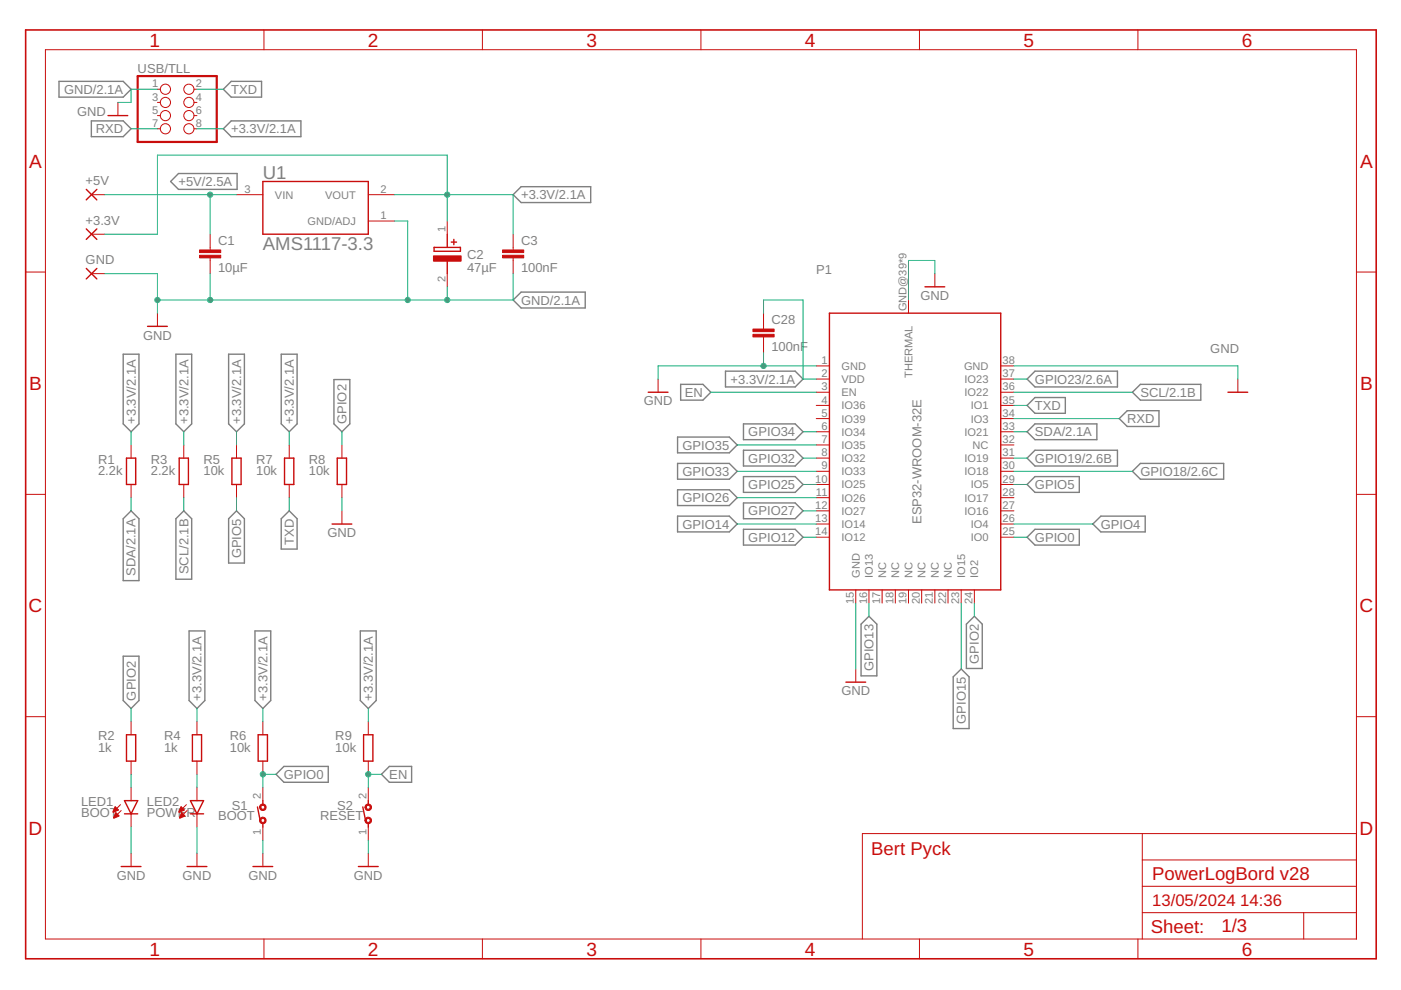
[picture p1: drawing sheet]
<svg xmlns="http://www.w3.org/2000/svg" width="297mm" height="210mm" viewBox="0 0 297 210" stroke-linecap="round" stroke-linejoin="round" font-family="sans-serif">
<g fill="none" stroke="#808080" stroke-width=".3">
<path d="M12.5 17.3h13.6l1.7 1.6-1.7 1.7h-13.6zM47.3 18.9l1.7-1.6h6.5v3.3h-6.5zM19.4 25.6h6.7l1.7 1.7-1.7 1.7h-6.7zM37.8 36.8h12.5v3.4h-12.5l-1.6-1.7zM47.3 27.3l1.7-1.7h14.8v3.4h-14.8zM108.8 41.3l1.7-1.7h14.7v3.3h-14.7zM26.1 75.1h3.4v14.8l-1.7 1.6-1.7-1.6zM37.3 75.1h3.3v14.8l-1.6 1.6-1.7-1.6zM48.5 75.1h3.3v14.8l-1.7 1.6-1.6-1.6zM59.6 75.1h3.4v14.8l-1.7 1.6-1.7-1.6zM108.8 63.6l1.7-1.7h13.6v3.4h-13.6zM153.8 78.7h14.8l1.7 1.7-1.7 1.6h-14.8z"/>
<path d="M70.8 80.5h3.4v9.4l-1.7 1.6-1.7-1.6zM143.7 92.7h10.9l1.7 1.6-1.7 1.7h-10.9zM143.7 98.3h10.9l1.7 1.6-1.7 1.7h-10.9zM144.3 81.5h4.7l1.7 1.7-1.7 1.6h-4.7zM157.6 89.9h11l1.7 1.6-1.7 1.7h-11zM157.6 95.5h11l1.7 1.6-1.7 1.7h-11zM217.8 86l1.6-1.7h6.5v3.3h-6.5zM217.8 80.4l1.6-1.7h17.5v3.3h-17.5zM217.8 91.5l1.6-1.6h13.2v3.3h-13.2zM217.8 97.1l1.6-1.6h17.5v3.3h-17.5zM237.3 88.8l1.7-1.7h6.7v3.3h-6.7zM240.1 83.2l1.7-1.7h12.8v3.3h-12.8z"/>
<path d="M240.1 99.9l1.7-1.6h17.6v3.3h-17.6zM27.8 108.3l1.7 1.7v13.1h-3.4v-13.1zM39 108.3l1.6 1.7v12.8h-3.3v-12.8zM50.1 108.3l1.7 1.7v9.4h-3.3v-9.4zM59.6 110l1.7-1.7 1.7 1.7v6.4h-3.4zM143.7 103.8h10.9l1.7 1.7-1.7 1.7h-10.9zM143.7 109.4h10.9l1.7 1.7-1.7 1.7h-10.9zM157.6 112.2h11l1.7 1.7-1.7 1.7h-11zM157.6 101h11l1.7 1.7-1.7 1.7h-11zM157.6 106.6h11l1.7 1.7-1.7 1.7h-11zM217.8 113.9l1.6-1.7h9.4v3.4h-9.4zM217.8 102.7l1.6-1.7h9.4v3.4h-9.4z"/>
<path d="M231.7 111.1l1.7-1.7h9.4v3.4h-9.4zM26.1 139.1h3.4v9.4l-1.7 1.7-1.7-1.7zM40.1 133.8h3.3v14.7l-1.6 1.7-1.7-1.7zM54.1 133.8h3.3v14.7l-1.7 1.7-1.6-1.7zM76.4 133.8h3.4v14.7l-1.7 1.7-1.7-1.7zM182.6 132.3l1.6-1.6 1.7 1.6v11h-3.3zM204.9 132.3l1.7-1.6 1.7 1.6v9.4h-3.4zM202.1 143.5l1.7-1.7 1.7 1.7v11h-3.4zM60.2 162.5h9.4v3.4h-9.4l-1.7-1.7zM82.5 162.5h4.8v3.4h-4.8l-1.6-1.7z"/>
</g>
<g fill="none" stroke="#c90d0c" stroke-width=".3">
<path d="M22.9 24.5h4.2M55.7 38.5h22.4v11.2h-22.4zM18.3 40.2l2.2 2.2M18.3 48.5l2.2 2.3M18.3 56.9l2.2 2.2M20.5 40.2l-2.2 2.2M20.5 48.5l-2.2 2.3M20.5 56.9l-2.2 2.2M92 52.5h5.6v.8h-5.6zM94.8 49.7v2.8M94.8 55.2v2.8M95.7 51.3h1.1"/>
<path d="M96.2 50.8v1.1M31.3 69.2h4.2M175.9 66.4h36.3v58.7h-36.3zM196.1 60.8h4.2M26.8 97.1h2v5.6h-2zM38 97.1h1.9v5.6h-1.9zM49.2 97.1h1.9v5.6h-1.9zM60.3 97.1h2v5.6h-2zM71.5 97.1h2v5.6h-2zM137.4 83.2h4.2M260.3 83.2h4.2M70.4 111.1h4.2"/>
<path d="M26.8 155.8h2v5.6h-2zM40.8 155.8h1.9v5.6h-1.9zM54.7 155.8h2v5.6h-2zM77.1 155.8h2v5.6h-2zM179.3 144.6h4.2M26.4 169.8h2.8l-1.4 2.8zM26.4 172.6h2.8M40.4 172.6h2.8M40.4 169.8h2.8l-1.4 2.8zM54.6 171.1l.6 3.1M55.7 169.8v.8M55.7 174.5v.8"/>
<path d="M76.9 171.1l.7 3.1M78.1 169.8v.8M78.1 174.5v.8M25.7 183.7h4.2M39.7 183.7h4.2M53.6 183.7h4.2M76 183.7h4.2"/>
</g>
<g fill="none" stroke="#c90d0c" stroke-width=".21">
<path d="M9.6 10.5h278v188.6h-278zM33.4 18.9h.6M41.1 18.9h.7M56 6.3v4.2M102.3 6.3v4.2M148.6 6.3v4.2M194.9 6.3v4.2M241.3 6.3v4.2M25 21.7v2.8M33.4 21.7h.6M33.4 24.5h.6M33.4 27.3h.6"/>
<path d="M41.1 21.7h.7M41.1 24.5h.7M41.1 27.3h.7M5.4 57.7h4.2M19.4 41.3h2.8M19.4 49.7h2.8M19.4 58h2.8M44.6 49.7v3.3M44.6 54.7v3.3M50.1 41.3h5.6M78.1 41.3h5.6M78.1 46.9h5.6"/>
<path d="M94.8 46.9v2.8M94.8 58v2.8M108.8 49.7v3.3M108.8 54.7v3.3M198.2 58v2.8M287.6 57.7h4.2M33.4 66.4v2.8M161.9 66.4v3.4M161.9 71.4v3.4M173.1 77.6h2.8M192.6 63.6v2.8M212.2 77.6h2.8"/>
<path d="M27.8 94.3v2.8M39 94.3v2.8M50.1 94.3v2.8M61.3 94.3v2.8M72.5 94.3v2.8M139.5 80.4v2.8M173.1 80.4h2.8M173.1 83.2h2.8M173.1 86h2.8M173.1 88.8h2.8M173.1 91.5h2.8M173.1 94.3h2.8"/>
<path d="M173.1 97.1h2.8M173.1 99.9h2.8M212.2 80.4h2.8M212.2 83.2h2.8M212.2 86h2.8M212.2 88.8h2.8M212.2 91.5h2.8M212.2 94.3h2.8M212.2 97.1h2.8M212.2 99.9h2.8M262.4 80.4v2.8M5.4 104.8h4.2"/>
<path d="M27.8 102.7v2.8M39 102.7v2.8M50.1 102.7v2.8M61.3 102.7v2.8M72.5 102.7v2.8M72.5 108.3v2.8M173.1 102.7h2.8M173.1 105.5h2.8M173.1 108.3h2.8M173.1 111.1h2.8M173.1 113.9h2.8M212.2 102.7h2.8"/>
<path d="M212.2 105.5h2.8M212.2 108.3h2.8M212.2 111.1h2.8M212.2 113.9h2.8M287.6 104.8h4.2M181.4 125.1v2.8M184.2 125.1v2.8M187 125.1v2.8M189.8 125.1v2.8M192.6 125.1v2.8M195.4 125.1v2.8M198.2 125.1v2.8"/>
<path d="M201 125.1v2.8M203.8 125.1v2.8M206.6 125.1v2.8M5.4 152h4.2M27.8 153v2.8M41.8 153v2.8M55.7 153v2.8M78.1 153v2.8M181.4 141.8v2.8M287.6 152h4.2M25.5 170.6l-1.5 1.5M25.7 171.9l-1.5 1.5"/>
<path d="M27.8 161.4v2.8M27.8 167v2.8M27.8 172.6v2.7M39.5 170.6l-1.5 1.5M39.7 171.9l-1.6 1.5M41.8 161.4v2.8M41.8 167v2.8M41.8 172.6v2.7M55.7 161.4v2.8M55.7 167v2.8M55.7 175.3v2.8M78.1 161.4v2.8"/>
<path d="M78.1 167v2.8M78.1 175.3v2.8M242.2 176.7v22.4M287.6 176.7h-104.8v22.4M27.8 180.9v2.8M41.8 180.9v2.8M55.7 180.9v2.8M56 199.1v4.2M78.1 180.9v2.8M102.3 199.1v4.2M148.6 199.1v4.2M194.9 199.1v4.2"/>
<path d="M241.3 199.1v4.2M242.2 193.5h45.4M242.2 187.9h45.4M242.2 182.3h45.4M276.4 193.5v5.6"/>
<circle cx="35.1" cy="18.9" r="1.08"/>
<circle cx="40" cy="18.9" r="1.08"/>
<circle cx="35.1" cy="21.7" r="1.08"/>
<circle cx="35.1" cy="24.5" r="1.08"/>
<circle cx="35.1" cy="27.3" r="1.08"/>
<circle cx="40" cy="24.5" r="1.08"/>
<circle cx="40" cy="21.7" r="1.08"/>
<circle cx="40" cy="27.3" r="1.08"/>
</g>
<g fill="#c90d0c" stroke="#c90d0c" stroke-width=".21">
<path d="M91.9 54.3h5.9v1.1h-5.9z" fill-rule="evenodd"/>
<path d="M55.2 173.5a.69 .69 0 0 1 1.1 .1 .69 .69 0 0 1-.4 1 .69 .69 0 0 1-.9-.7h.3a.42 .42 0 0 1 .6-.3 .42 .42 0 0 1 .1 .7 .42 .42 0 0 1-.7-.2v-.2h-.3z" fill-rule="evenodd"/>
<path d="M55.2 170.7a.69 .69 0 0 1 1.1 .1 .69 .69 0 0 1-.4 1 .69 .69 0 0 1-.9-.6h.3a.42 .42 0 0 1 .6-.4 .42 .42 0 0 1 .1 .7 .42 .42 0 0 1-.7-.2v-.1h-.3z" fill-rule="evenodd"/>
<path d="M24.4 171l.7 .7-1.1 .5z" fill-rule="evenodd"/>
<path d="M24.5 172.3l.8 .7-1.2 .5z" fill-rule="evenodd"/>
<path d="M38.4 171l.7 .7-1.1 .5z" fill-rule="evenodd"/>
<path d="M38.5 172.3l.8 .7-1.2 .5z" fill-rule="evenodd"/>
<path d="M77.6 173.5a.69 .69 0 0 1 1.1 .1 .69 .69 0 0 1-.4 1 .69 .69 0 0 1-.9-.7h.3a.42 .42 0 0 1 .6-.3 .42 .42 0 0 1 .1 .7 .42 .42 0 0 1-.7-.2v-.2h-.3z" fill-rule="evenodd"/>
<path d="M77.6 170.7a.69 .69 0 0 1 1.1 .1 .69 .69 0 0 1-.4 1 .69 .69 0 0 1-.9-.6h.3a.42 .42 0 0 1 .6-.4 .42 .42 0 0 1 .1 .7 .42 .42 0 0 1-.7-.2v-.1h-.3z" fill-rule="evenodd"/>
</g>
<path d="M29.2 16.1h16.8v14h-16.8z" fill="none" stroke="#c90d0c" stroke-width=".47"/>
<g fill="#c90d0c" stroke="#c90d0c" stroke-width=".21">
<path d="M42.3 54.1h4.5v.6h-4.5z"/>
<path d="M42.3 53h4.5v.6h-4.5z"/>
<path d="M106.6 54.1h4.4v.6h-4.4z"/>
<path d="M106.6 53h4.4v.6h-4.4z"/>
<path d="M159.6 70.9h4.5v.5h-4.5z"/>
<path d="M159.6 69.8h4.5v.5h-4.5z"/>
</g>
<path d="M5.4 6.3h286.4v197h-286.4z" fill="none" stroke="#c90d0c" stroke-width=".34"/>
<g fill="none" stroke="#0dab76" stroke-width=".21">
<path d="M33.4 18.9h-5.6v2.8h-2.8M41.8 18.9h5.5M27.8 27.3h5.6M41.8 27.3h5.5M22.2 58h11.2v8.4M22.2 41.3h27.9M44.6 41.3v8.4M44.6 58v5.6M83.7 46.9h2.7v16.7M83.7 41.3h25.1v8.4M94.8 46.9v-14h-61.4v16.8h-11.2M108.8 58v5.6h-75.4"/>
<path d="M198.2 58v-2.8h-5.6v8.4M94.8 60.8v2.8M161.9 66.4v-2.8h8.4v16.8h2.8M161.9 74.8v2.8M173.1 77.6h-33.6v2.8M215 77.6h47.4v2.8M27.8 91.5v2.8M39 91.5v2.8M50.1 91.5v2.8M61.3 91.5v2.8M72.5 91.5v2.8M150.7 83.2h22.4"/>
<path d="M156.3 99.9h16.8M156.3 94.3h16.8M170.3 91.5h2.8M170.3 97.1h2.8M215 86h2.8M215 88.8h22.3M215 80.4h2.8M215 83.2h25.1M215 91.5h2.8M215 99.9h25.1M215 97.1h2.8M27.8 105.5v2.8"/>
<path d="M39 105.5v2.8M50.1 105.5v2.8M61.3 105.5v2.8M72.5 105.5v2.8M156.3 105.5h16.8M156.3 111.1h16.8M170.3 113.9h2.8M170.3 102.7h2.8M170.3 108.3h2.8M215 113.9h2.8M215 102.7h2.8M215 111.1h16.7"/>
<path d="M181.4 127.9v13.9M184.2 127.9v2.8M203.8 127.9v13.9M206.6 127.9v2.8M27.8 150.2v2.8M41.8 150.2v2.8M55.7 150.2v2.8M78.1 150.2v2.8M27.8 164.2v2.8M27.8 175.3v5.6M41.8 164.2v2.8M41.8 175.3v5.6"/>
<path d="M55.7 178.1v2.8M58.5 164.2h-2.8v2.8M78.1 178.1v2.8M80.9 164.2h-2.8v2.8"/>
</g>
<g fill="#0dab76" stroke="#0dab76" stroke-width=".21">
<circle cx="33.4" cy="63.6" r=".55"/>
<circle cx="86.4" cy="63.6" r=".55"/>
<circle cx="44.6" cy="63.6" r=".55"/>
<circle cx="94.8" cy="63.6" r=".55"/>
<circle cx="161.9" cy="77.6" r=".55"/>
<circle cx="44.6" cy="41.3" r=".55"/>
<circle cx="94.8" cy="41.3" r=".55"/>
<circle cx="78.1" cy="164.2" r=".55"/>
<circle cx="55.7" cy="164.2" r=".55"/>
</g>
<g font-size="4" fill="#c90d0c">
<text x="31.7" y="9.9">1</text>
<text x="78" y="9.9">2</text>
<text x="124.3" y="9.9">3</text>
<text x="170.7" y="9.9">4</text>
<text x="217" y="9.9">5</text>
<text x="263.3" y="9.9">6</text>
<text x="6.2" y="35.5">A</text>
<text x="288.4" y="35.5">A</text>
<text x="6.2" y="82.7">B</text>
<text x="288.4" y="82.7">B</text>
<text x="6.1" y="129.8">C</text>
<text x="288.2" y="129.8">C</text>
<text x="6.1" y="177">D</text>
<text x="288.2" y="177">D</text>
<text x="31.7" y="202.6">1</text>
<text x="78" y="202.6">2</text>
<text x="124.3" y="202.6">3</text>
<text x="170.7" y="202.6">4</text>
<text x="217" y="202.6">5</text>
<text x="263.3" y="202.6">6</text>
</g>
<g font-size="3.9" fill="#808080">
<text x="55.7" y="37.9">U1</text>
<text x="55.7" y="53">AMS1117-3.3</text>
</g>
<g font-size="3.9" fill="#c90d0c">
<text x="184.7" y="181.3">Bert Pyck</text>
<text x="244.3" y="186.5">PowerLogBord v28</text>
<text x="244" y="197.8">Sheet:</text>
<text x="259" y="197.7">1/3</text>
</g>
<g font-size="3.5" fill="#c90d0c">
<text x="244.3" y="192.1">13/05/2024</text>
<text x="263" y="192.1">14:36</text>
</g>
<g font-size="2.8" fill="#808080">
<text x="29.2" y="15.4">USB/TLL</text>
<text x="13.6" y="19.9">GND/2.1A</text>
<text x="49" y="19.9">TXD</text>
<text x="16.4" y="24.5">GND</text>
<text x="20.3" y="28.3">RXD</text>
<text x="49" y="28.3">+3.3V/2.1A</text>
<text x="18.2" y="39.2">+5V</text>
<text x="37.8" y="39.5">+5V/2.5A</text>
<text x="18.2" y="47.6">+3.3V</text>
<text x="110.5" y="42.2">+3.3V/2.1A</text>
<text x="46.2" y="52">C1</text>
<text x="110.5" y="52">C3</text>
<text x="18.2" y="56">GND</text>
<text x="46.2" y="57.6">10µF</text>
<text x="99" y="57.6">47µF</text>
<text x="99" y="54.8">C2</text>
<text x="110.5" y="57.6">100nF</text>
<text x="173.1" y="58">P1</text>
<text x="110.5" y="64.6">GND/2.1A</text>
<text x="195.2" y="63.6">GND</text>
<text x="30.3" y="72">GND</text>
<text x="163.6" y="68.8">C28</text>
<text x="163.6" y="74.4">100nF</text>
<text x="256.6" y="74.8">GND</text>
<text x="154.9" y="81.3">+3.3V/2.1A</text>
<text x="219.4" y="81.4">GPIO23/2.6A</text>
<text x="28.8" y="89.9" transform="rotate(-90 28.8 89.9)">+3.3V/2.1A</text>
<text x="39.9" y="89.9" transform="rotate(-90 39.9 89.9)">+3.3V/2.1A</text>
<text x="51.1" y="89.9" transform="rotate(-90 51.1 89.9)">+3.3V/2.1A</text>
<text x="62.3" y="89.9" transform="rotate(-90 62.3 89.9)">+3.3V/2.1A</text>
<text x="73.5" y="89.9" transform="rotate(-90 73.5 89.9)">GPIO2</text>
<text x="136.5" y="86">GND</text>
<text x="145.2" y="84.1">EN</text>
<text x="219.4" y="86.9">TXD</text>
<text x="239" y="89.7">RXD</text>
<text x="241.8" y="84.1">SCL/2.1B</text>
<text x="144.7" y="95.3">GPIO35</text>
<text x="158.7" y="92.5">GPIO34</text>
<text x="219.4" y="92.5">SDA/2.1A</text>
<text x="20.8" y="100.8">2.2k</text>
<text x="20.8" y="98.3">R1</text>
<text x="32" y="100.8">2.2k</text>
<text x="32" y="98.3">R3</text>
<text x="43.2" y="100.8">10k</text>
<text x="43.2" y="98.3">R5</text>
<text x="54.3" y="100.8">10k</text>
<text x="54.3" y="98.3">R7</text>
<text x="65.5" y="100.8">10k</text>
<text x="65.5" y="98.3">R8</text>
<text x="144.7" y="100.9">GPIO33</text>
<text x="158.7" y="98.1">GPIO32</text>
<text x="219.4" y="98.1">GPIO19/2.6B</text>
<text x="241.8" y="100.9">GPIO18/2.6C</text>
<text x="144.7" y="106.5">GPIO26</text>
<text x="158.7" y="103.7">GPIO25</text>
<text x="219.4" y="103.7">GPIO5</text>
<text x="69.4" y="113.9">GND</text>
<text x="144.7" y="112.1">GPIO14</text>
<text x="158.7" y="109.3">GPIO27</text>
<text x="195.4" y="111.1" transform="rotate(-90 195.4 111.1)">ESP32-WROOM-32E</text>
<text x="233.4" y="112.1">GPIO4</text>
<text x="51.1" y="118.4" transform="rotate(-90 51.1 118.4)">GPIO5</text>
<text x="62.3" y="115.5" transform="rotate(-90 62.3 115.5)">TXD</text>
<text x="158.7" y="114.9">GPIO12</text>
<text x="219.4" y="114.9">GPIO0</text>
<text x="28.8" y="122.1" transform="rotate(-90 28.8 122.1)">SDA/2.1A</text>
<text x="39.9" y="121.8" transform="rotate(-90 39.9 121.8)">SCL/2.1B</text>
<text x="185.2" y="142.3" transform="rotate(-90 185.2 142.3)">GPIO13</text>
<text x="207.5" y="140.7" transform="rotate(-90 207.5 140.7)">GPIO2</text>
<text x="28.8" y="148.5" transform="rotate(-90 28.8 148.5)">GPIO2</text>
<text x="42.7" y="148.5" transform="rotate(-90 42.7 148.5)">+3.3V/2.1A</text>
<text x="56.7" y="148.5" transform="rotate(-90 56.7 148.5)">+3.3V/2.1A</text>
<text x="79.1" y="148.5" transform="rotate(-90 79.1 148.5)">+3.3V/2.1A</text>
<text x="178.4" y="147.4">GND</text>
<text x="204.8" y="153.4" transform="rotate(-90 204.8 153.4)">GPIO15</text>
<text x="20.8" y="159.4">1k</text>
<text x="20.8" y="156.9">R2</text>
<text x="34.8" y="159.4">1k</text>
<text x="34.8" y="156.9">R4</text>
<text x="48.7" y="159.4">10k</text>
<text x="48.7" y="156.9">R6</text>
<text x="71.1" y="159.4">10k</text>
<text x="71.1" y="156.9">R9</text>
<text x="60.2" y="165.2">GPIO0</text>
<text x="82.5" y="165.2">EN</text>
<text x="17.2" y="173.3">BOOT</text>
<text x="17.2" y="170.9">LED1</text>
<text x="31.1" y="173.3">POWER</text>
<text x="31.1" y="170.9">LED2</text>
<text x="46.2" y="174">BOOT</text>
<text x="49.1" y="171.7">S1</text>
<text x="67.9" y="174">RESET</text>
<text x="71.5" y="171.7">S2</text>
<text x="24.7" y="186.5">GND</text>
<text x="38.7" y="186.5">GND</text>
<text x="52.7" y="186.5">GND</text>
<text x="75" y="186.5">GND</text>
</g>
<g font-size="2.3" fill="#808080">
<text x="32.3" y="18.5">1</text>
<text x="32.3" y="21.3">3</text>
<text x="41.5" y="18.5">2</text>
<text x="41.5" y="21.3">4</text>
<text x="32.3" y="24.1">5</text>
<text x="32.3" y="26.9">7</text>
<text x="41.5" y="24.1">6</text>
<text x="41.5" y="26.9">8</text>
<text x="51.8" y="40.9">3</text>
<text x="80.6" y="40.9">2</text>
<text x="58.3" y="42.1">VIN</text>
<text x="65.2" y="47.7">GND/ADJ</text>
<text x="69" y="42.1">VOUT</text>
<text x="80.6" y="46.5">1</text>
<text x="94.4" y="49.3" transform="rotate(-90 94.4 49.3)">1</text>
<text x="94.4" y="59.7" transform="rotate(-90 94.4 59.7)">2</text>
<text x="192.2" y="66" transform="rotate(-90 192.2 66)">GND@39*9</text>
<text x="174.1" y="77.2">1</text>
<text x="212.6" y="77.2">38</text>
<text x="174.1" y="80">2</text>
<text x="174.1" y="82.8">3</text>
<text x="178.4" y="78.4">GND</text>
<text x="178.4" y="81.2">VDD</text>
<text x="193.4" y="80.2" transform="rotate(-90 193.4 80.2)">THERMAL</text>
<text x="204.4" y="78.4">GND</text>
<text x="204.5" y="81.2">IO23</text>
<text x="212.6" y="82.8">36</text>
<text x="212.6" y="80">37</text>
<text x="174.1" y="85.6">4</text>
<text x="174.1" y="88.4">5</text>
<text x="178.4" y="84">EN</text>
<text x="178.4" y="86.8">IO36</text>
<text x="178.4" y="89.6">IO39</text>
<text x="204.5" y="84">IO22</text>
<text x="205.8" y="89.6">IO3</text>
<text x="205.8" y="86.8">IO1</text>
<text x="212.6" y="88.4">34</text>
<text x="212.6" y="85.6">35</text>
<text x="174.1" y="91.2">6</text>
<text x="174.1" y="94">7</text>
<text x="178.4" y="92.4">IO34</text>
<text x="178.4" y="95.2">IO35</text>
<text x="204.5" y="92.4">IO21</text>
<text x="206.2" y="95.2">NC</text>
<text x="212.6" y="94">32</text>
<text x="212.6" y="91.2">33</text>
<text x="174.1" y="96.7">8</text>
<text x="174.1" y="99.5">9</text>
<text x="178.4" y="98">IO32</text>
<text x="178.4" y="100.8">IO33</text>
<text x="204.5" y="100.8">IO18</text>
<text x="204.5" y="98">IO19</text>
<text x="212.6" y="99.5">30</text>
<text x="212.6" y="96.7">31</text>
<text x="172.8" y="102.3">10</text>
<text x="172.8" y="107.9">12</text>
<text x="173" y="105.1">11</text>
<text x="178.4" y="103.6">IO25</text>
<text x="178.4" y="106.4">IO26</text>
<text x="204.5" y="106.3">IO17</text>
<text x="205.8" y="103.6">IO5</text>
<text x="212.6" y="107.9">27</text>
<text x="212.6" y="105.1">28</text>
<text x="212.6" y="102.3">29</text>
<text x="172.8" y="110.7">13</text>
<text x="172.8" y="113.5">14</text>
<text x="178.4" y="109.1">IO27</text>
<text x="178.4" y="111.9">IO14</text>
<text x="204.5" y="109.1">IO16</text>
<text x="205.8" y="111.9">IO4</text>
<text x="212.6" y="113.5">25</text>
<text x="212.6" y="110.7">26</text>
<text x="178.4" y="114.7">IO12</text>
<text x="205.8" y="114.7">IO0</text>
<text x="182.3" y="122.5" transform="rotate(-90 182.3 122.5)">GND</text>
<text x="185.1" y="122.5" transform="rotate(-90 185.1 122.5)">IO13</text>
<text x="187.9" y="122.5" transform="rotate(-90 187.9 122.5)">NC</text>
<text x="190.7" y="122.5" transform="rotate(-90 190.7 122.5)">NC</text>
<text x="193.4" y="122.5" transform="rotate(-90 193.4 122.5)">NC</text>
<text x="196.2" y="122.5" transform="rotate(-90 196.2 122.5)">NC</text>
<text x="199" y="122.5" transform="rotate(-90 199 122.5)">NC</text>
<text x="201.8" y="122.5" transform="rotate(-90 201.8 122.5)">NC</text>
<text x="204.6" y="122.5" transform="rotate(-90 204.6 122.5)">IO15</text>
<text x="207.4" y="122.5" transform="rotate(-90 207.4 122.5)">IO2</text>
<text x="181" y="128.1" transform="rotate(-90 181 128.1)">15</text>
<text x="183.8" y="128.1" transform="rotate(-90 183.8 128.1)">16</text>
<text x="186.6" y="128.1" transform="rotate(-90 186.6 128.1)">17</text>
<text x="189.4" y="128.1" transform="rotate(-90 189.4 128.1)">18</text>
<text x="192.2" y="128.1" transform="rotate(-90 192.2 128.1)">19</text>
<text x="195" y="128.1" transform="rotate(-90 195 128.1)">20</text>
<text x="197.8" y="128.1" transform="rotate(-90 197.8 128.1)">21</text>
<text x="200.6" y="128.1" transform="rotate(-90 200.6 128.1)">22</text>
<text x="203.4" y="128.1" transform="rotate(-90 203.4 128.1)">23</text>
<text x="206.2" y="128.1" transform="rotate(-90 206.2 128.1)">24</text>
<text x="55.3" y="169.4" transform="rotate(-90 55.3 169.4)">2</text>
<text x="77.7" y="169.4" transform="rotate(-90 77.7 169.4)">2</text>
<text x="55.3" y="177.1" transform="rotate(-90 55.3 177.1)">1</text>
<text x="77.7" y="177.1" transform="rotate(-90 77.7 177.1)">1</text>
</g>
</svg>
